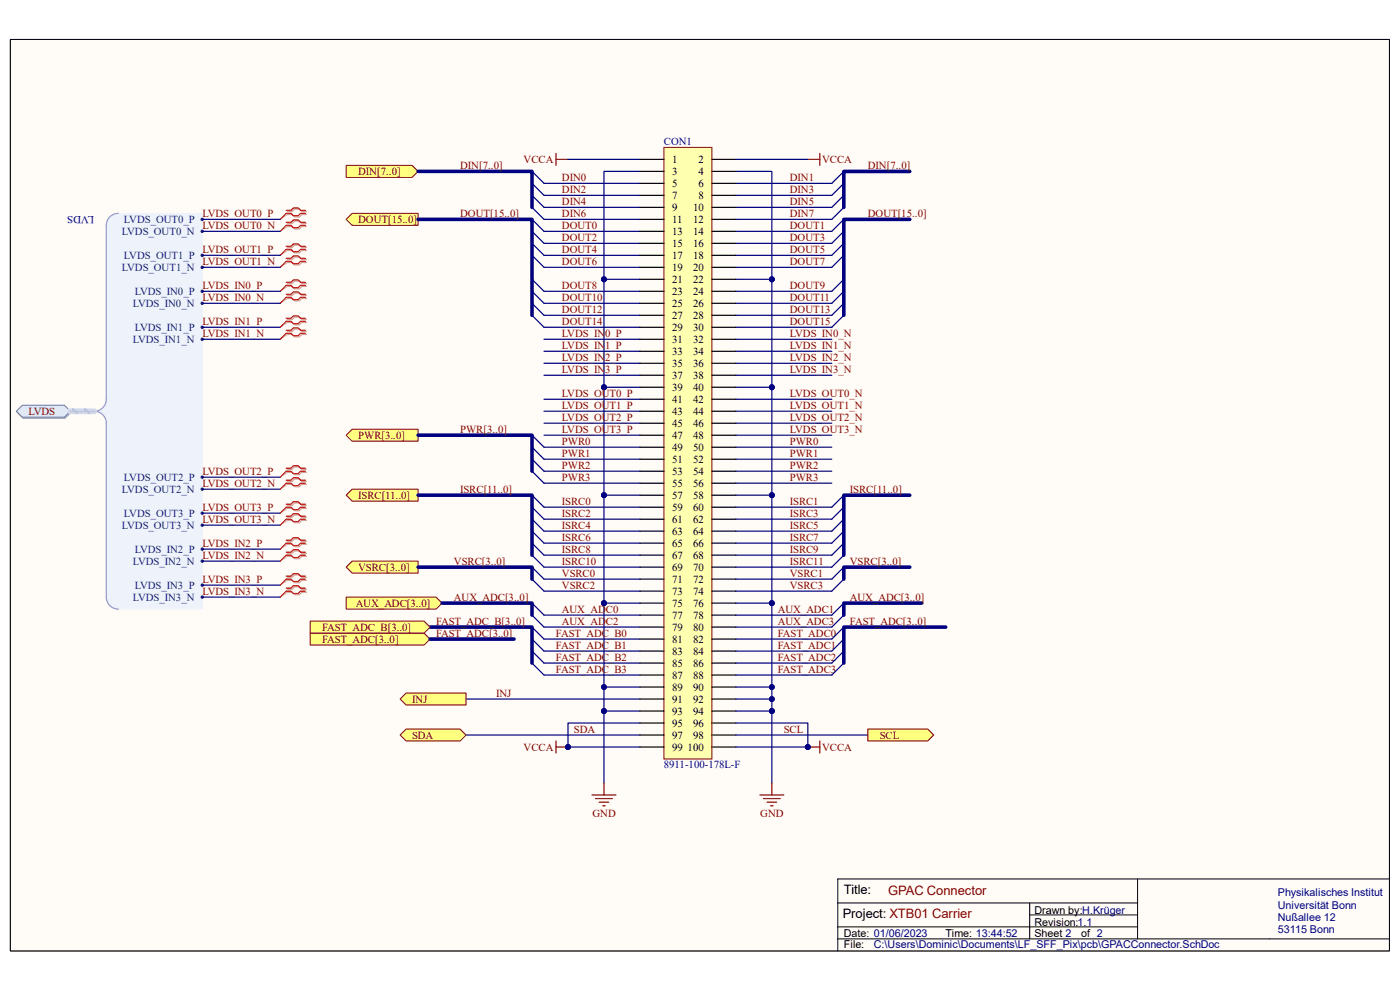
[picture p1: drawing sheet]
<svg xmlns="http://www.w3.org/2000/svg" width="297mm" height="210mm" viewBox="0 0 297 210" stroke-linecap="round" stroke-linejoin="round" font-family="sans-serif">
<path d="M2.2 8.4h292.6v193.3h-292.6z" fill-rule="evenodd" fill="#fffcf8"/>
<path d="M2.2 8.4h292.6v193.3h-292.6z" fill="none" stroke="#000" stroke-width=".21"/>
<path d="M2.2 8.4h292.6v193.3h-292.6z" fill-rule="evenodd" fill="#fffcf8"/>
<path d="M2.2 8.4h292.6v193.3h-292.6zM177.7 191.5h63.6M177.7 199.2h117.1M177.7 196.6h63.6M218.5 191.5v7.7M218.5 194.1h22.8M241.3 186.5v12.7M294.8 186.5h-117.1v15.2" fill="none" stroke="#000" stroke-width=".21"/>
<path d="M74.7 91.1h14v2.5h-14l-1.3-1.3z" fill-rule="evenodd" fill="#ffff80"/>
<path d="M74.7 91.1h14v2.5h-14l-1.3-1.3z" fill="none" stroke="#800000" stroke-width=".21"/>
<path d="M74.7 119h14v2.6h-14l-1.3-1.3z" fill-rule="evenodd" fill="#ffff80"/>
<path d="M74.7 119h14v2.6h-14l-1.3-1.3z" fill="none" stroke="#800000" stroke-width=".21"/>
<path d="M74.7 103.8h14v2.5h-14l-1.3-1.3z" fill-rule="evenodd" fill="#ffff80"/>
<path d="M74.7 103.8h14v2.5h-14l-1.3-1.3z" fill="none" stroke="#800000" stroke-width=".21"/>
<path d="M74.7 45.3h14v2.5h-14l-1.3-1.3z" fill-rule="evenodd" fill="#ffff80"/>
<path d="M74.7 45.3h14v2.5h-14l-1.3-1.3z" fill="none" stroke="#800000" stroke-width=".21"/>
<path d="M73.4 126.7h19.1l1.3 1.2-1.3 1.3h-19.1z" fill-rule="evenodd" fill="#ffff80"/>
<path d="M73.4 126.7h19.1l1.3 1.2-1.3 1.3h-19.1z" fill="none" stroke="#800000" stroke-width=".21"/>
<path d="M73.4 35.1h14l1.3 1.3-1.3 1.2h-14z" fill-rule="evenodd" fill="#ffff80"/>
<path d="M73.4 35.1h14l1.3 1.3-1.3 1.2h-14z" fill="none" stroke="#800000" stroke-width=".21"/>
<path d="M135.8 36.4h-7.7v22.9" fill="none" stroke="#000080" stroke-width=".25"/>
<circle cx="128.1" cy="59.3" r=".51" fill="#000080"/>
<circle cx="128.1" cy="59.3" r=".51" fill="none" stroke="#000080" stroke-width=".21"/>
<path d="M156.1 36.4h7.6v22.9" fill="none" stroke="#000080" stroke-width=".25"/>
<circle cx="163.7" cy="59.3" r=".51" fill="#000080"/>
<circle cx="163.7" cy="59.3" r=".51" fill="none" stroke="#000080" stroke-width=".21"/>
<path d="M118 33.8h2.5M118 32.5v2.6M171.4 33.8h2.5M173.9 32.5v2.6M171.4 158.5h2.5M173.9 157.2v2.5" fill="none" stroke="#800000" stroke-width=".25"/>
<circle cx="171.4" cy="158.5" r=".51" fill="#000080"/>
<circle cx="171.4" cy="158.5" r=".51" fill="none" stroke="#000080" stroke-width=".21"/>
<path d="M118 157.2v2.5M118 158.5h2.5" fill="none" stroke="#800000" stroke-width=".25"/>
<circle cx="120.5" cy="158.5" r=".51" fill="#000080"/>
<circle cx="120.5" cy="158.5" r=".51" fill="none" stroke="#000080" stroke-width=".21"/>
<path d="M98.9 155.9h36.9M120.5 158.5h15.3" fill="none" stroke="#000080" stroke-width=".25"/>
<circle cx="120.5" cy="158.5" r=".51" fill="#000080"/>
<circle cx="120.5" cy="158.5" r=".51" fill="none" stroke="#000080" stroke-width=".21"/>
<path d="M156.1 155.9h28M156.1 158.5h15.3" fill="none" stroke="#000080" stroke-width=".25"/>
<circle cx="171.4" cy="158.5" r=".51" fill="#000080"/>
<circle cx="171.4" cy="158.5" r=".51" fill="none" stroke="#000080" stroke-width=".21"/>
<path d="M112.9 38.9l2.5 2.5M112.9 36.4l2.5 2.5M120.5 33.8h15.3M112.9 44l2.5 2.5M112.9 41.4l2.5 2.6M128.1 150.8v15.3" fill="none" stroke="#000080" stroke-width=".25"/>
<path d="M88.7 36.4h24.2v7.6" fill="none" stroke="#000080" stroke-width=".76"/>
<circle cx="128.1" cy="150.8" r=".51" fill="#000080"/>
<circle cx="128.1" cy="150.8" r=".51" fill="none" stroke="#000080" stroke-width=".21"/>
<path d="M128.1 150.8h7.7" fill="none" stroke="#000080" stroke-width=".25"/>
<circle cx="128.1" cy="150.8" r=".51" fill="#000080"/>
<circle cx="128.1" cy="150.8" r=".51" fill="none" stroke="#000080" stroke-width=".21"/>
<path d="M128.1 127.9h7.7" fill="none" stroke="#000080" stroke-width=".25"/>
<circle cx="128.1" cy="127.9" r=".51" fill="#000080"/>
<circle cx="128.1" cy="127.9" r=".51" fill="none" stroke="#000080" stroke-width=".21"/>
<path d="M128.1 127.9v22.9" fill="none" stroke="#000080" stroke-width=".25"/>
<circle cx="128.1" cy="127.9" r=".51" fill="#000080"/>
<circle cx="128.1" cy="127.9" r=".51" fill="none" stroke="#000080" stroke-width=".21"/>
<circle cx="128.1" cy="145.8" r=".51" fill="#000080"/>
<circle cx="128.1" cy="145.8" r=".51" fill="none" stroke="#000080" stroke-width=".21"/>
<circle cx="128.1" cy="150.8" r=".51" fill="#000080"/>
<circle cx="128.1" cy="150.8" r=".51" fill="none" stroke="#000080" stroke-width=".21"/>
<path d="M128.1 105h7.7" fill="none" stroke="#000080" stroke-width=".25"/>
<circle cx="128.1" cy="105" r=".51" fill="#000080"/>
<circle cx="128.1" cy="105" r=".51" fill="none" stroke="#000080" stroke-width=".21"/>
<path d="M128.1 105v22.9" fill="none" stroke="#000080" stroke-width=".25"/>
<circle cx="128.1" cy="105" r=".51" fill="#000080"/>
<circle cx="128.1" cy="105" r=".51" fill="none" stroke="#000080" stroke-width=".21"/>
<circle cx="128.1" cy="127.9" r=".51" fill="#000080"/>
<circle cx="128.1" cy="127.9" r=".51" fill="none" stroke="#000080" stroke-width=".21"/>
<path d="M128.1 82.1h7.7" fill="none" stroke="#000080" stroke-width=".25"/>
<circle cx="128.1" cy="82.2" r=".51" fill="#000080"/>
<circle cx="128.1" cy="82.2" r=".51" fill="none" stroke="#000080" stroke-width=".21"/>
<path d="M128.1 82.1v22.9" fill="none" stroke="#000080" stroke-width=".25"/>
<circle cx="128.1" cy="82.2" r=".51" fill="#000080"/>
<circle cx="128.1" cy="82.2" r=".51" fill="none" stroke="#000080" stroke-width=".21"/>
<circle cx="128.1" cy="105" r=".51" fill="#000080"/>
<circle cx="128.1" cy="105" r=".51" fill="none" stroke="#000080" stroke-width=".21"/>
<path d="M128.1 59.3h7.7" fill="none" stroke="#000080" stroke-width=".25"/>
<circle cx="128.1" cy="59.3" r=".51" fill="#000080"/>
<circle cx="128.1" cy="59.3" r=".51" fill="none" stroke="#000080" stroke-width=".21"/>
<path d="M128.1 59.3v22.8" fill="none" stroke="#000080" stroke-width=".25"/>
<circle cx="128.1" cy="59.3" r=".51" fill="#000080"/>
<circle cx="128.1" cy="59.3" r=".51" fill="none" stroke="#000080" stroke-width=".21"/>
<circle cx="128.1" cy="82.2" r=".51" fill="#000080"/>
<circle cx="128.1" cy="82.2" r=".51" fill="none" stroke="#000080" stroke-width=".21"/>
<path d="M156.1 59.3h7.6" fill="none" stroke="#000080" stroke-width=".25"/>
<circle cx="163.7" cy="59.3" r=".51" fill="#000080"/>
<circle cx="163.7" cy="59.3" r=".51" fill="none" stroke="#000080" stroke-width=".21"/>
<path d="M163.7 59.3v22.8" fill="none" stroke="#000080" stroke-width=".25"/>
<circle cx="163.7" cy="59.3" r=".51" fill="#000080"/>
<circle cx="163.7" cy="59.3" r=".51" fill="none" stroke="#000080" stroke-width=".21"/>
<circle cx="163.7" cy="82.2" r=".51" fill="#000080"/>
<circle cx="163.7" cy="82.2" r=".51" fill="none" stroke="#000080" stroke-width=".21"/>
<path d="M163.7 105v22.9" fill="none" stroke="#000080" stroke-width=".25"/>
<circle cx="163.7" cy="105" r=".51" fill="#000080"/>
<circle cx="163.7" cy="105" r=".51" fill="none" stroke="#000080" stroke-width=".21"/>
<circle cx="163.7" cy="127.9" r=".51" fill="#000080"/>
<circle cx="163.7" cy="127.9" r=".51" fill="none" stroke="#000080" stroke-width=".21"/>
<path d="M163.7 82.1v22.9" fill="none" stroke="#000080" stroke-width=".25"/>
<circle cx="163.7" cy="82.2" r=".51" fill="#000080"/>
<circle cx="163.7" cy="82.2" r=".51" fill="none" stroke="#000080" stroke-width=".21"/>
<circle cx="163.7" cy="105" r=".51" fill="#000080"/>
<circle cx="163.7" cy="105" r=".51" fill="none" stroke="#000080" stroke-width=".21"/>
<path d="M156.1 150.8h7.6" fill="none" stroke="#000080" stroke-width=".25"/>
<circle cx="163.7" cy="150.8" r=".51" fill="#000080"/>
<circle cx="163.7" cy="150.8" r=".51" fill="none" stroke="#000080" stroke-width=".21"/>
<path d="M163.7 150.8v15.3" fill="none" stroke="#000080" stroke-width=".25"/>
<circle cx="163.7" cy="150.8" r=".51" fill="#000080"/>
<circle cx="163.7" cy="150.8" r=".51" fill="none" stroke="#000080" stroke-width=".21"/>
<path d="M156.1 127.9h7.6" fill="none" stroke="#000080" stroke-width=".25"/>
<circle cx="163.7" cy="127.9" r=".51" fill="#000080"/>
<circle cx="163.7" cy="127.9" r=".51" fill="none" stroke="#000080" stroke-width=".21"/>
<path d="M163.7 127.9v22.9" fill="none" stroke="#000080" stroke-width=".25"/>
<circle cx="163.7" cy="127.9" r=".51" fill="#000080"/>
<circle cx="163.7" cy="127.9" r=".51" fill="none" stroke="#000080" stroke-width=".21"/>
<circle cx="163.7" cy="145.8" r=".51" fill="#000080"/>
<circle cx="163.7" cy="145.8" r=".51" fill="none" stroke="#000080" stroke-width=".21"/>
<circle cx="163.7" cy="148.3" r=".51" fill="#000080"/>
<circle cx="163.7" cy="148.3" r=".51" fill="none" stroke="#000080" stroke-width=".21"/>
<circle cx="163.7" cy="150.8" r=".51" fill="#000080"/>
<circle cx="163.7" cy="150.8" r=".51" fill="none" stroke="#000080" stroke-width=".21"/>
<path d="M115.4 38.9h20.4M179 38.9l-2.5 2.5h-20.4M179 36.4l-2.5 2.5h-20.4M115.4 41.4h20.4M115.4 44h20.4M115.4 46.5h20.4M179 44l-2.5 2.5h-20.4M179 41.4l-2.5 2.6h-20.4M156.1 82.1h7.6" fill="none" stroke="#000080" stroke-width=".25"/>
<path d="M193 36.4h-14v7.6M88.7 46.5h24.2v20.4" fill="none" stroke="#000080" stroke-width=".76"/>
<circle cx="163.7" cy="82.2" r=".51" fill="#000080"/>
<circle cx="163.7" cy="82.2" r=".51" fill="none" stroke="#000080" stroke-width=".21"/>
<path d="M193 46.5h-14v20.4M88.7 92.3h24.2v7.7" fill="none" stroke="#000080" stroke-width=".76"/>
<path d="M112.9 100l2.5 2.5M112.9 97.4l2.5 2.6M112.9 94.9l2.5 2.5M112.9 92.3l2.5 2.6M156.1 105h7.6" fill="none" stroke="#000080" stroke-width=".25"/>
<circle cx="163.7" cy="105" r=".51" fill="#000080"/>
<circle cx="163.7" cy="105" r=".51" fill="none" stroke="#000080" stroke-width=".21"/>
<g fill="none" stroke="#000080" stroke-width=".25">
<path d="M115.4 94.9h20.4M115.4 97.4h20.4M115.4 100h20.4M156.1 94.9h20.4M156.1 97.4h20.4M156.1 100h20.4M112.9 117.8l2.5 2.5h20.4M112.9 115.2l2.5 2.6h20.4M112.9 112.7l2.5 2.5h20.4M112.9 110.1l2.5 2.6h20.4M112.9 107.6l2.5 2.5h20.4M112.9 105l2.5 2.6h20.4"/>
<path d="M115.4 102.5h20.4M156.1 102.5h20.4M179 105.1l-2.5 2.5h-20.4M179 112.7l-2.5 2.5h-20.4M179 117.8l-2.5 2.5h-20.4M179 115.2l-2.5 2.6h-20.4M179 110.1l-2.5 2.6h-20.4M179 107.6l-2.5 2.5h-20.4M112.9 122.9l2.5 2.5h20.4M112.9 120.3l2.5 2.6h20.4M112.9 130.5l2.5 2.5h20.4M112.9 127.9l2.5 2.6h20.4"/>
<path d="M179 120.3l-2.5 2.6h-20.4M179 122.9l-2.5 2.5h-20.4M179 127.9l-2.5 2.6h-20.4M179 130.5l-2.5 2.5h-20.4"/>
</g>
<path d="M88.7 105h24.2v12.8M193 105.1h-14v12.7M88.7 120.3h24.2v2.6M93.8 127.9h19.1v2.6M193 120.3h-14v2.6M195.5 127.9h-16.5v2.6" fill="none" stroke="#000080" stroke-width=".76"/>
<path d="M65.8 134.3h24.2l1.2 1.3-1.2 1.2h-24.2z" fill-rule="evenodd" fill="#ffff80"/>
<path d="M65.8 134.3h24.2l1.2 1.3-1.2 1.2h-24.2z" fill="none" stroke="#800000" stroke-width=".21"/>
<path d="M91.2 133h21.7v7.7" fill="none" stroke="#000080" stroke-width=".76"/>
<path d="M112.9 138.1l2.5 2.6h20.4M112.9 135.6l2.5 2.5h20.4M112.9 133l2.5 2.6h20.4M112.9 140.7l2.5 2.5h20.4" fill="none" stroke="#000080" stroke-width=".25"/>
<path d="M65.8 131.8h24.2l1.2 1.2-1.2 1.3h-24.2z" fill-rule="evenodd" fill="#ffff80"/>
<path d="M65.8 131.8h24.2l1.2 1.2-1.2 1.3h-24.2z" fill="none" stroke="#800000" stroke-width=".21"/>
<path d="M200.6 133h-21.6v7.7" fill="none" stroke="#000080" stroke-width=".76"/>
<path d="M115.4 72h20.4M115.4 74.5h20.4M156.1 72h20.4M156.1 74.5h20.4M115.4 89.8h20.4M115.4 92.3h20.4M156.1 89.8h20.4M156.1 92.3h20.4M156.1 135.6h20.4M179 138.1l-2.5 2.6h-20.4M179 135.6l-2.5 2.5h-20.4M179 140.7l-2.5 2.5h-20.4" fill="none" stroke="#000080" stroke-width=".25"/>
<path d="M4.9 86.2h8.9l1.2 1.3-1.2 1.3h-8.9l-1.3-1.3z" fill-rule="evenodd" fill="#bac0ca"/>
<path d="M4.9 86.2h8.9l1.2 1.3-1.2 1.3h-8.9l-1.3-1.3z" fill="none" stroke="#a6acb6" stroke-width=".21"/>
<path d="M4.7 86h9l1.2 1.2-1.2 1.3h-9l-1.2-1.3z" fill-rule="evenodd" fill="#d5e4ff"/>
<path d="M4.7 86h9l1.2 1.2-1.2 1.3h-9l-1.2-1.3z" fill="none" stroke="#71809b" stroke-width=".21"/>
<path d="M125.6 168.6h5.1M126.3 169.4h3.6M127.1 170.2h2M127.9 170.9h.5M128.1 166.1v2.5M161.2 168.6h5.1M162 169.4h3.5M162.7 170.2h2.1M163.5 170.9h.5M163.7 166.1v2.5" fill="none" stroke="#800000" stroke-width=".25"/>
<path d="M128.1 145.7h7.7" fill="none" stroke="#000080" stroke-width=".25"/>
<circle cx="128.1" cy="145.8" r=".51" fill="#000080"/>
<circle cx="128.1" cy="145.8" r=".51" fill="none" stroke="#000080" stroke-width=".21"/>
<path d="M98.9 148.3h36.9" fill="none" stroke="#000080" stroke-width=".25"/>
<path d="M86.2 147h12.7v2.6h-12.7l-1.3-1.3z" fill-rule="evenodd" fill="#ffff80"/>
<path d="M86.2 147h12.7v2.6h-12.7l-1.3-1.3z" fill="none" stroke="#800000" stroke-width=".21"/>
<path d="M156.1 145.7h7.6" fill="none" stroke="#000080" stroke-width=".25"/>
<circle cx="163.7" cy="145.8" r=".51" fill="#000080"/>
<circle cx="163.7" cy="145.8" r=".51" fill="none" stroke="#000080" stroke-width=".21"/>
<path d="M156.1 148.3h7.6" fill="none" stroke="#000080" stroke-width=".25"/>
<circle cx="163.7" cy="148.3" r=".51" fill="#000080"/>
<circle cx="163.7" cy="148.3" r=".51" fill="none" stroke="#000080" stroke-width=".21"/>
<path d="M179 133l-2.5 2.6" fill="none" stroke="#000080" stroke-width=".25"/>
<g fill="none" stroke="#d0a19e" stroke-width=".25">
<path d="M61 52.5h1l.5-.5h1l.5 .5h1M61 53.1h1l.5 .6h1l.5-.6h1M61 55.1h1l.5-.6h1l.5 .6h1M61 55.7h1l.5 .5h1l.5-.5h1M61 44.9h1l.5-.5h1l.5 .5h1M61 45.5h1l.5 .5h1l.5-.5h1M61 47.4h1l.5-.5h1l.5 .5h1M61 48.1h1l.5 .5h1l.5-.5h1M61 67.8h1l.5-.5h1l.5 .5h1M61 68.4h1l.5 .5h1l.5-.5h1M61 70.3h1l.5-.5h1l.5 .5h1M61 71h1l.5 .5h1l.5-.5h1"/>
<path d="M61 60.1h1l.5-.5h1l.5 .5h1M61 60.8h1l.5 .5h1l.5-.5h1M61 62.7h1l.5-.5h1l.5 .5h1M61 63.3h1l.5 .5h1l.5-.5h1"/>
</g>
<path d="M61 53.1l-1.6 1.1M61 55.7l-1.6 1M61 45.5l-1.6 1M61 48.1l-1.6 1M61 68.4l-1.6 1M61 71l-1.6 1M61 60.8l-1.6 1M61 63.3l-1.6 1" fill="none" stroke="#d0a19e" stroke-width=".21"/>
<g fill="none" stroke="#f00" stroke-width=".25">
<path d="M60.7 59.9h1l.5-.5h1.1l.5 .5h1M60.7 52.3h1l.5-.6h1.1l.5 .6h1M60.7 52.9h1l.5 .5h1.1l.5-.5h1M60.7 54.8h1l.5-.5h1.1l.5 .5h1M60.7 55.4h1l.5 .5h1.1l.5-.5h1M60.7 44.6h1l.5-.5h1.1l.5 .5h1M60.7 45.3h1l.5 .5h1.1l.5-.5h1M60.7 47.2h1l.5-.5h1.1l.5 .5h1M60.7 47.8h1l.5 .5h1.1l.5-.5h1M60.7 67.5h1l.5-.5h1.1l.5 .5h1M60.7 68.2h1l.5 .5h1.1l.5-.5h1M60.7 70.1h1l.5-.5h1.1l.5 .5h1"/>
<path d="M60.7 70.7h1l.5 .5h1.1l.5-.5h1M60.7 60.5h1l.5 .5h1.1l.5-.5h1M60.7 62.4h1l.5-.5h1.1l.5 .5h1M60.7 63.1h1l.5 .5h1.1l.5-.5h1"/>
</g>
<path d="M60.7 52.9l-1.3 1.3M60.7 55.4l-1.3 1.3M60.7 45.3l-1.3 1.2M60.7 47.8l-1.3 1.3M60.7 68.2l-1.3 1.2M60.7 70.7l-1.3 1.3M60.7 60.5l-1.3 1.3M60.7 63.1l-1.3 1.2" fill="none" stroke="#f00" stroke-width=".21"/>
<path d="M23.8 45.6l1.3-.3h17.8v83.9h-17.8l-1.3-.3-.9-1-.3-1.2v-37.6l-.7-1-1.3-.9 1.3-.8 .7-1.1v-37.5l.3-1.3z" fill-rule="evenodd" fill="#edf2fb"/>
<path d="M23.8 45.6l1.3-.3h17.8v83.9h-17.8l-1.3-.3-.9-1-.3-1.2v-37.6l-.7-1-1.3-.9 1.3-.8 .7-1.1v-37.5l.3-1.3z" fill="none" stroke="#edf2fb" stroke-width=".21"/>
<path d="M25.1 45.3a2.54 2.54 0 0 0-2.5 2.5v36.9a2.55 2.55 0 0 1-2.6 2.5 2.54 2.54 0 0 1 2.6 2.6v36.9a2.55 2.55 0 0 0 2.5 2.5" fill="none" stroke="#8f9ec9" stroke-width=".25"/>
<circle cx="42.9" cy="61.8" r=".25" fill="#003a70"/>
<circle cx="42.9" cy="61.8" r=".25" fill="none" stroke="#003a70" stroke-width=".21"/>
<circle cx="42.9" cy="64.3" r=".25" fill="#003a70"/>
<circle cx="42.9" cy="64.3" r=".25" fill="none" stroke="#003a70" stroke-width=".21"/>
<circle cx="42.9" cy="69.4" r=".25" fill="#003a70"/>
<circle cx="42.9" cy="69.4" r=".25" fill="none" stroke="#003a70" stroke-width=".21"/>
<circle cx="42.9" cy="72" r=".25" fill="#003a70"/>
<circle cx="42.9" cy="72" r=".25" fill="none" stroke="#003a70" stroke-width=".21"/>
<circle cx="42.9" cy="46.5" r=".25" fill="#003a70"/>
<circle cx="42.9" cy="46.5" r=".25" fill="none" stroke="#003a70" stroke-width=".21"/>
<circle cx="42.9" cy="49.1" r=".25" fill="#003a70"/>
<circle cx="42.9" cy="49.1" r=".25" fill="none" stroke="#003a70" stroke-width=".21"/>
<circle cx="42.9" cy="54.2" r=".25" fill="#003a70"/>
<circle cx="42.9" cy="54.2" r=".25" fill="none" stroke="#003a70" stroke-width=".21"/>
<circle cx="42.9" cy="56.7" r=".25" fill="#003a70"/>
<circle cx="42.9" cy="56.7" r=".25" fill="none" stroke="#003a70" stroke-width=".21"/>
<circle cx="42.9" cy="116.5" r=".25" fill="#003a70"/>
<circle cx="42.9" cy="116.5" r=".25" fill="none" stroke="#003a70" stroke-width=".21"/>
<circle cx="42.9" cy="119" r=".25" fill="#003a70"/>
<circle cx="42.9" cy="119" r=".25" fill="none" stroke="#003a70" stroke-width=".21"/>
<circle cx="42.9" cy="124.1" r=".25" fill="#003a70"/>
<circle cx="42.9" cy="124.1" r=".25" fill="none" stroke="#003a70" stroke-width=".21"/>
<circle cx="42.9" cy="126.7" r=".25" fill="#003a70"/>
<circle cx="42.9" cy="126.7" r=".25" fill="none" stroke="#003a70" stroke-width=".21"/>
<circle cx="42.9" cy="101.2" r=".25" fill="#003a70"/>
<circle cx="42.9" cy="101.2" r=".25" fill="none" stroke="#003a70" stroke-width=".21"/>
<circle cx="42.9" cy="103.8" r=".25" fill="#003a70"/>
<circle cx="42.9" cy="103.8" r=".25" fill="none" stroke="#003a70" stroke-width=".21"/>
<circle cx="42.9" cy="108.9" r=".25" fill="#003a70"/>
<circle cx="42.9" cy="108.9" r=".25" fill="none" stroke="#003a70" stroke-width=".21"/>
<circle cx="42.9" cy="111.4" r=".25" fill="#003a70"/>
<circle cx="42.9" cy="111.4" r=".25" fill="none" stroke="#003a70" stroke-width=".21"/>
<path d="M14.9 87.2h5.1" fill="none" stroke="#cbdaff" stroke-width="1.3"/>
<path d="M15.4 86.8l1.1 .9M18 86.8l1 .9" fill="none" stroke="#adbce7" stroke-width=".38"/>
<path d="M14.9 87.2h5.1" fill="none" stroke="#adbce7" stroke-width=".25"/>
<g fill="none" stroke="#d0a19e" stroke-width=".25">
<path d="M61 99.6h1l.5-.5h1l.5 .5h1M61 114.8h1l.5-.5h1l.5 .5h1M61 115.5h1l.5 .5h1l.5-.5h1M61 117.4h1l.5-.5h1l.5 .5h1M61 118h1l.5 .5h1l.5-.5h1M61 107.2h1l.5-.5h1l.5 .5h1M61 107.8h1l.5 .6h1l.5-.6h1M61 109.7h1l.5-.5h1l.5 .5h1M61 110.4h1l.5 .5h1l.5-.5h1M61 100.2h1l.5 .5h1l.5-.5h1M61 102.1h1l.5-.5h1l.5 .5h1M61 102.8h1l.5 .5h1l.5-.5h1"/>
<path d="M61 122.5h1l.5-.5h1l.5 .5h1M61 123.1h1l.5 .5h1l.5-.5h1M61 125h1l.5-.5h1l.5 .5h1M61 125.7h1l.5 .5h1l.5-.5h1"/>
</g>
<path d="M61 115.5l-1.6 1M61 118l-1.6 1M61 107.8l-1.6 1.1M61 110.4l-1.6 1M61 100.2l-1.6 1M61 102.8l-1.6 1M61 123.1l-1.6 1M61 125.7l-1.6 1" fill="none" stroke="#d0a19e" stroke-width=".21"/>
<g fill="none" stroke="#f00" stroke-width=".25">
<path d="M60.7 99.3h1l.5-.5h1.1l.5 .5h1M60.7 100h1l.5 .5h1.1l.5-.5h1M60.7 114.6h1l.5-.5h1.1l.5 .5h1M60.7 115.2h1l.5 .5h1.1l.5-.5h1M60.7 117.1h1l.5-.5h1.1l.5 .5h1M60.7 117.8h1l.5 .5h1.1l.5-.5h1M60.7 107h1l.5-.6h1.1l.5 .6h1M60.7 107.6h1l.5 .5h1.1l.5-.5h1M60.7 109.5h1l.5-.5h1.1l.5 .5h1M60.7 110.1h1l.5 .5h1.1l.5-.5h1M60.7 101.9h1l.5-.5h1.1l.5 .5h1M60.7 102.5h1l.5 .5h1.1l.5-.5h1"/>
<path d="M60.7 122.2h1l.5-.5h1.1l.5 .5h1M60.7 122.9h1l.5 .5h1.1l.5-.5h1M60.7 124.8h1l.5-.5h1.1l.5 .5h1M60.7 125.4h1l.5 .5h1.1l.5-.5h1"/>
</g>
<path d="M60.7 100l-1.3 1.2M60.7 115.2l-1.3 1.3M60.7 117.8l-1.3 1.2M60.7 107.6l-1.3 1.3M60.7 110.1l-1.3 1.3M60.7 102.5l-1.3 1.3M60.7 122.9l-1.3 1.2M60.7 125.4l-1.3 1.3" fill="none" stroke="#f00" stroke-width=".21"/>
<g fill="none" stroke="#000080" stroke-width=".25">
<path d="M42.9 49.1h16.5M42.9 46.5h16.5M42.9 56.7h16.5M42.9 54.2h16.5M112.9 46.5l2.5 2.6h20.4M112.9 54.2l2.5 2.5h20.4M112.9 51.6l2.5 2.6h20.4M112.9 59.3l2.5 2.5h20.4M112.9 49.1l2.5 2.5h20.4M179 46.5l-2.5 2.6h-20.4M179 54.2l-2.5 2.5h-20.4M179 51.6l-2.5 2.6h-20.4"/>
<path d="M179 59.3l-2.5 2.5h-20.4M179 49.1l-2.5 2.5h-20.4M42.9 64.3h16.5M42.9 61.8h16.5M42.9 72h16.5M42.9 69.4h16.5M112.9 61.8l2.5 2.5h20.4M112.9 66.9l2.5 2.5h20.4M112.9 64.3l2.5 2.6h20.4M115.4 77.1h20.4M115.4 79.6h20.4M156.1 77.1h20.4"/>
<path d="M156.1 79.6h20.4M179 61.8l-2.5 2.5h-20.4M179 66.9l-2.5 2.5h-20.4M179 64.3l-2.5 2.6h-20.4M115.4 84.7h20.4M115.4 87.2h20.4M156.1 84.7h20.4M156.1 87.2h20.4M42.9 119h16.5M42.9 116.5h16.5M42.9 111.4h16.5M42.9 108.9h16.5"/>
<path d="M42.9 103.8h16.5M42.9 101.2h16.5M42.9 126.7h16.5M42.9 124.1h16.5"/>
</g>
<path d="M86.2 154.7h11.4l1.3 1.2-1.3 1.3h-11.4l-1.3-1.3z" fill-rule="evenodd" fill="#ffff80"/>
<path d="M86.2 154.7h11.4l1.3 1.2-1.3 1.3h-11.4l-1.3-1.3z" fill="none" stroke="#800000" stroke-width=".21"/>
<path d="M184.1 154.7h12.7l1.3 1.2-1.3 1.3h-12.7z" fill-rule="evenodd" fill="#ffff80"/>
<path d="M184.1 154.7h12.7l1.3 1.2-1.3 1.3h-12.7z" fill="none" stroke="#800000" stroke-width=".21"/>
<path d="M91.2 135.6h17.9" fill="none" stroke="#000080" stroke-width=".76"/>
<path d="M135.8 153.4h-15.3v5.1" fill="none" stroke="#000080" stroke-width=".25"/>
<circle cx="120.5" cy="158.5" r=".51" fill="#000080"/>
<circle cx="120.5" cy="158.5" r=".51" fill="none" stroke="#000080" stroke-width=".21"/>
<path d="M156.1 153.4h15.3v5.1" fill="none" stroke="#000080" stroke-width=".25"/>
<circle cx="171.4" cy="158.5" r=".51" fill="#000080"/>
<circle cx="171.4" cy="158.5" r=".51" fill="none" stroke="#000080" stroke-width=".21"/>
<path d="M140.9 31.3h10.1v129.7h-10.1z" fill-rule="evenodd" fill="#ffffb0"/>
<path d="M140.9 31.3h10.1v129.7h-10.1z" fill="none" stroke="#800000" stroke-width=".21"/>
<g fill="none" stroke="#000" stroke-width=".25">
<path d="M135.8 33.8h5.1M135.8 36.4h5.1M135.8 38.9h5.1M151 33.8h5.1M151 36.4h5.1M151 38.9h5.1M135.8 41.4h5.1M135.8 44h5.1M135.8 46.5h5.1M135.8 49.1h5.1M135.8 51.6h5.1M135.8 54.2h5.1"/>
<path d="M135.8 56.7h5.1M135.8 59.3h5.1M151 41.4h5.1M151 44h5.1M151 46.5h5.1M151 49.1h5.1M151 51.6h5.1M151 54.2h5.1M151 56.7h5.1M151 59.3h5.1M135.8 61.8h5.1M135.8 64.3h5.1"/>
<path d="M135.8 66.9h5.1M135.8 69.4h5.1M135.8 72h5.1M135.8 74.5h5.1M135.8 77.1h5.1M135.8 79.6h5.1M151 61.8h5.1M151 64.3h5.1M151 66.9h5.1M151 69.4h5.1M151 72h5.1M151 74.5h5.1"/>
<path d="M151 77.1h5.1M151 79.6h5.1M135.8 82.1h5.1M135.8 84.7h5.1M135.8 87.2h5.1M135.8 89.8h5.1M135.8 92.3h5.1M135.8 94.9h5.1M135.8 97.4h5.1M135.8 100h5.1M151 82.1h5.1M151 84.7h5.1"/>
<path d="M151 87.2h5.1M151 89.8h5.1M151 92.3h5.1M151 94.9h5.1M151 97.4h5.1M151 100h5.1M135.8 102.5h5.1M135.8 105h5.1M135.8 107.6h5.1M135.8 110.1h5.1M135.8 112.7h5.1M135.8 115.2h5.1"/>
<path d="M135.8 117.8h5.1M151 102.5h5.1M151 105h5.1M151 107.6h5.1M151 110.1h5.1M151 112.7h5.1M151 115.2h5.1M151 117.8h5.1M135.8 120.3h5.1M135.8 122.9h5.1M135.8 125.4h5.1M135.8 127.9h5.1"/>
<path d="M135.8 130.5h5.1M135.8 133h5.1M135.8 135.6h5.1M135.8 138.1h5.1M151 120.3h5.1M151 122.9h5.1M151 125.4h5.1M151 127.9h5.1M151 130.5h5.1M151 133h5.1M151 135.6h5.1M151 138.1h5.1"/>
<path d="M135.8 140.7h5.1M135.8 143.2h5.1M135.8 145.7h5.1M135.8 148.3h5.1M135.8 150.8h5.1M135.8 153.4h5.1M135.8 155.9h5.1M135.8 158.5h5.1M151 140.7h5.1M151 143.2h5.1M151 145.7h5.1M151 148.3h5.1"/>
<path d="M151 150.8h5.1M151 153.4h5.1M151 155.9h5.1M151 158.5h5.1"/>
</g>
<path d="M156.1 33.8h15.3" fill="none" stroke="#000080" stroke-width=".25"/>
<g font-size="2.8">
<text x="179" y="189.7">Title:</text>
<text x="178.8" y="194.8">Project: XTB01 Carrier</text>
</g>
<text font-size="2.8" fill="#800000" x="188.4" y="189.9">GPAC Connector</text>
<g font-size="2.3" fill="#800000">
<text x="97.6" y="35.9">DIN[7..0]</text>
<text x="111.1" y="34.6">VCCA</text>
<text x="174.4" y="34.6">VCCA</text>
<text x="184.1" y="35.9">DIN[7..0]</text>
<text x="76" y="37.1">DIN[7..0]</text>
<text x="119.2" y="38.4">DIN0</text>
<text x="119.2" y="40.9">DIN2</text>
<text x="167.6" y="38.4">DIN1</text>
<text x="167.6" y="40.9">DIN3</text>
<text x="42.9" y="46">LVDS_OUT0_P</text>
<text x="76" y="47.3">DOUT[15..0]</text>
<text x="97.6" y="46">DOUT[15..0]</text>
<text x="119.2" y="43.5">DIN4</text>
<text x="119.2" y="46">DIN6</text>
<text x="167.6" y="43.5">DIN5</text>
<text x="167.6" y="46">DIN7</text>
<text x="184.1" y="46">DOUT[15..0]</text>
<text x="42.9" y="53.6">LVDS_OUT1_P</text>
<text x="42.9" y="48.6">LVDS_OUT0_N</text>
<text x="119.2" y="48.6">DOUT0</text>
<text x="119.2" y="51.1">DOUT2</text>
<text x="119.2" y="53.6">DOUT4</text>
<text x="167.6" y="48.6">DOUT1</text>
<text x="167.6" y="51.1">DOUT3</text>
<text x="167.6" y="53.6">DOUT5</text>
<text x="42.9" y="56.2">LVDS_OUT1_N</text>
<text x="119.2" y="56.2">DOUT6</text>
<text x="167.6" y="56.2">DOUT7</text>
<text x="42.9" y="63.8">LVDS_IN0_N</text>
<text x="42.9" y="61.3">LVDS_IN0_P</text>
<text x="119.2" y="61.3">DOUT8</text>
<text x="119.2" y="63.8">DOUT10</text>
<text x="167.6" y="61.3">DOUT9</text>
<text x="167.6" y="63.8">DOUT11</text>
<text x="42.9" y="68.9">LVDS_IN1_P</text>
<text x="42.9" y="71.5">LVDS_IN1_N</text>
<text x="119.2" y="71.5">LVDS_IN0_P</text>
<text x="119.2" y="66.4">DOUT12</text>
<text x="119.2" y="68.9">DOUT14</text>
<text x="167.6" y="66.4">DOUT13</text>
<text x="167.6" y="68.9">DOUT15</text>
<text x="167.6" y="71.5">LVDS_IN0_N</text>
<text x="119.2" y="74">LVDS_IN1_P</text>
<text x="119.2" y="76.5">LVDS_IN2_P</text>
<text x="167.5" y="74">LVDS_IN1_N</text>
<text x="167.6" y="76.5">LVDS_IN2_N</text>
<text x="119.2" y="79.1">LVDS_IN3_P</text>
<text x="167.5" y="79.1">LVDS_IN3_N</text>
<text x="6" y="88">LVDS</text>
<text x="119.2" y="89.3">LVDS_OUT2_P</text>
<text x="119.2" y="86.7">LVDS_OUT1_P</text>
<text x="119.2" y="84.2">LVDS_OUT0_P</text>
<text x="167.6" y="86.7">LVDS_OUT1_N</text>
<text x="167.6" y="89.3">LVDS_OUT2_N</text>
<text x="167.6" y="84.2">LVDS_OUT0_N</text>
<text x="76" y="93.1">PWR[3..0]</text>
<text x="97.6" y="91.8">PWR[3..0]</text>
<text x="119.2" y="94.4">PWR0</text>
<text x="119.2" y="91.8">LVDS_OUT3_P</text>
<text x="167.6" y="91.8">LVDS_OUT3_N</text>
<text x="167.6" y="94.4">PWR0</text>
<text x="42.9" y="100.7">LVDS_OUT2_P</text>
<text x="119.2" y="96.9">PWR1</text>
<text x="119.2" y="99.4">PWR2</text>
<text x="119.2" y="102">PWR3</text>
<text x="167.6" y="96.9">PWR1</text>
<text x="167.6" y="99.4">PWR2</text>
<text x="167.6" y="102">PWR3</text>
<text x="42.9" y="103.3">LVDS_OUT2_N</text>
<text x="76" y="105.8">ISRC[11..0]</text>
<text x="97.6" y="104.5">ISRC[11..0]</text>
<text x="119.2" y="107.1">ISRC0</text>
<text x="167.5" y="107.1">ISRC1</text>
<text x="180.3" y="104.5">ISRC[11..0]</text>
<text x="42.9" y="110.9">LVDS_OUT3_N</text>
<text x="42.9" y="108.3">LVDS_OUT3_P</text>
<text x="119.2" y="109.6">ISRC2</text>
<text x="119.2" y="112.1">ISRC4</text>
<text x="167.5" y="109.6">ISRC3</text>
<text x="167.5" y="112.1">ISRC5</text>
<text x="42.9" y="118.5">LVDS_IN2_N</text>
<text x="42.9" y="116">LVDS_IN2_P</text>
<text x="96.3" y="119.8">VSRC[3..0]</text>
<text x="119.2" y="114.7">ISRC6</text>
<text x="119.2" y="117.3">ISRC8</text>
<text x="119.2" y="119.8">ISRC10</text>
<text x="167.5" y="114.7">ISRC7</text>
<text x="167.5" y="117.3">ISRC9</text>
<text x="167.5" y="119.8">ISRC11</text>
<text x="180.3" y="119.8">VSRC[3..0]</text>
<text x="42.9" y="123.6">LVDS_IN3_P</text>
<text x="76" y="121.1">VSRC[3..0]</text>
<text x="119.2" y="122.3">VSRC0</text>
<text x="119.2" y="124.9">VSRC2</text>
<text x="167.6" y="122.3">VSRC1</text>
<text x="167.6" y="124.9">VSRC3</text>
<text x="42.9" y="126.2">LVDS_IN3_N</text>
<text x="75.5" y="128.7">AUX_ADC[3..0]</text>
<text x="96.3" y="127.4">AUX_ADC[3..0]</text>
<text x="119.2" y="130">AUX_ADC0</text>
<text x="165" y="130">AUX_ADC1</text>
<text x="180.3" y="127.4">AUX_ADC[3..0]</text>
<text x="68.3" y="136.3">FAST_ADC[3..0]</text>
<text x="68.3" y="133.8">FAST_ADC_B[3..0]</text>
<text x="92.5" y="135">FAST_ADC[3..0]</text>
<text x="92.5" y="132.5">FAST_ADC_B[3..0]</text>
<text x="117.9" y="135">FAST_ADC_B0</text>
<text x="117.9" y="137.6">FAST_ADC_B1</text>
<text x="119.2" y="132.5">AUX_ADC2</text>
<text x="165" y="135">FAST_ADC0</text>
<text x="165" y="137.6">FAST_ADC1</text>
<text x="165" y="132.5">AUX_ADC3</text>
<text x="180.3" y="132.5">FAST_ADC[3..0]</text>
<text x="117.9" y="140.1">FAST_ADC_B2</text>
<text x="117.9" y="142.7">FAST_ADC_B3</text>
<text x="165" y="140.1">FAST_ADC2</text>
<text x="165" y="142.7">FAST_ADC3</text>
<text x="87.4" y="149.1">INJ</text>
<text x="105.2" y="147.8">INJ</text>
<text x="121.8" y="155.4">SDA</text>
<text x="166.3" y="155.4">SCL</text>
<text x="87.4" y="156.7">SDA</text>
<text x="111.1" y="159.2">VCCA</text>
<text x="174.4" y="159.2">VCCA</text>
<text x="186.6" y="156.7">SCL</text>
<text x="125.7" y="173.2">GND</text>
<text x="161.3" y="173.2">GND</text>
</g>
<g font-size="2.3" fill="#000080">
<text x="140.8" y="30.7">CON1</text>
<text x="20" y="45.8" transform="rotate(-180 20 45.8)">LVDS</text>
<text x="140.8" y="163">8911-100-178L-F</text>
<text x="271.1" y="190">Physikalisches Institut</text>
<text x="271.1" y="195.4">Nußallee 12</text>
<text x="271.1" y="197.9">53115 Bonn</text>
<text x="271.1" y="192.8">Universität Bonn</text>
<text x="185.4" y="201.2">C:\Users\Dominic\Documents\LF_SFF_Pix\pcb\GPACConnector.SchDoc</text>
</g>
<g font-size="2.3">
<text x="142.6" y="34.6">1</text>
<text x="148.2" y="34.6">2</text>
<text x="142.6" y="37.1">3</text>
<text x="142.6" y="39.7">5</text>
<text x="148.2" y="37.1">4</text>
<text x="148.2" y="39.7">6</text>
<text x="142.6" y="42.2">7</text>
<text x="142.6" y="44.7">9</text>
<text x="142.6" y="47.3">11</text>
<text x="147" y="44.7">10</text>
<text x="147" y="47.3">12</text>
<text x="148.2" y="42.2">8</text>
<text x="142.6" y="49.8">13</text>
<text x="142.6" y="52.4">15</text>
<text x="147" y="49.8">14</text>
<text x="147" y="52.4">16</text>
<text x="142.6" y="54.9">17</text>
<text x="142.6" y="57.4">19</text>
<text x="142.6" y="60">21</text>
<text x="147" y="57.4">20</text>
<text x="147" y="60">22</text>
<text x="147.1" y="54.9">18</text>
<text x="142.6" y="62.6">23</text>
<text x="142.6" y="65.1">25</text>
<text x="147" y="62.6">24</text>
<text x="147" y="65.1">26</text>
<text x="142.6" y="67.6">27</text>
<text x="142.6" y="70.2">29</text>
<text x="147" y="70.2">30</text>
<text x="147.1" y="67.6">28</text>
<text x="142.6" y="72.7">31</text>
<text x="142.6" y="75.3">33</text>
<text x="142.6" y="77.8">35</text>
<text x="147" y="72.7">32</text>
<text x="147" y="75.3">34</text>
<text x="147" y="77.8">36</text>
<text x="142.6" y="80.3">37</text>
<text x="142.6" y="82.9">39</text>
<text x="147" y="82.9">40</text>
<text x="147.1" y="80.3">38</text>
<text x="142.6" y="85.4">41</text>
<text x="142.6" y="88">43</text>
<text x="147" y="85.4">42</text>
<text x="147" y="88">44</text>
<text x="142.6" y="90.6">45</text>
<text x="142.6" y="93.1">47</text>
<text x="142.6" y="95.6">49</text>
<text x="147" y="90.6">46</text>
<text x="147" y="95.6">50</text>
<text x="147.1" y="93.1">48</text>
<text x="142.6" y="98.2">51</text>
<text x="142.6" y="100.7">53</text>
<text x="147" y="98.2">52</text>
<text x="147" y="100.7">54</text>
<text x="142.6" y="103.3">55</text>
<text x="142.6" y="105.8">57</text>
<text x="147" y="103.3">56</text>
<text x="147.1" y="105.8">58</text>
<text x="142.6" y="108.3">59</text>
<text x="142.6" y="110.9">61</text>
<text x="142.6" y="113.4">63</text>
<text x="147" y="108.3">60</text>
<text x="147" y="110.9">62</text>
<text x="147" y="113.4">64</text>
<text x="142.6" y="116">65</text>
<text x="142.6" y="118.5">67</text>
<text x="147" y="116">66</text>
<text x="147.1" y="118.5">68</text>
<text x="142.6" y="121.1">69</text>
<text x="142.6" y="123.6">71</text>
<text x="147" y="121.1">70</text>
<text x="147" y="123.6">72</text>
<text x="142.6" y="126.2">73</text>
<text x="142.6" y="128.7">75</text>
<text x="142.6" y="131.2">77</text>
<text x="147" y="126.2">74</text>
<text x="147" y="128.7">76</text>
<text x="147.1" y="131.2">78</text>
<text x="142.6" y="133.8">79</text>
<text x="142.6" y="136.3">81</text>
<text x="147" y="133.8">80</text>
<text x="147" y="136.3">82</text>
<text x="142.6" y="138.9">83</text>
<text x="142.6" y="141.4">85</text>
<text x="142.6" y="144">87</text>
<text x="147" y="138.9">84</text>
<text x="147" y="141.4">86</text>
<text x="147.1" y="144">88</text>
<text x="142.6" y="146.5">89</text>
<text x="142.6" y="149.1">91</text>
<text x="147" y="146.5">90</text>
<text x="147" y="149.1">92</text>
<text x="142.6" y="151.6">93</text>
<text x="142.6" y="154.1">95</text>
<text x="147" y="151.6">94</text>
<text x="147" y="154.1">96</text>
<text x="142.6" y="156.7">97</text>
<text x="142.6" y="159.2">99</text>
<text x="145.9" y="159.2">100</text>
<text x="147.1" y="156.7">98</text>
<text x="219.5" y="196.4">Revision:1.1</text>
<text x="219.5" y="193.8">Drawn by:H.Krüger</text>
<text x="179" y="198.7">Date: 01/06/2023</text>
<text x="179" y="201.2">File:</text>
<text x="200.6" y="198.7">Time: 13:44:52</text>
<text x="219.5" y="198.7">Sheet 2</text>
<text x="229.4" y="198.7">of 2</text>
</g>
<g font-size="2.3" fill="#003a70">
<text x="26.3" y="47.3">LVDS_OUT0_P</text>
<text x="25.8" y="49.8">LVDS_OUT0_N</text>
<text x="25.8" y="57.4">LVDS_OUT1_N</text>
<text x="26.3" y="54.9">LVDS_OUT1_P</text>
<text x="28.2" y="65.1">LVDS_IN0_N</text>
<text x="28.6" y="62.6">LVDS_IN0_P</text>
<text x="28.6" y="70.2">LVDS_IN1_P</text>
<text x="28.2" y="72.7">LVDS_IN1_N</text>
<text x="26.3" y="102">LVDS_OUT2_P</text>
<text x="25.8" y="104.5">LVDS_OUT2_N</text>
<text x="25.8" y="112.1">LVDS_OUT3_N</text>
<text x="26.3" y="109.6">LVDS_OUT3_P</text>
<text x="28.2" y="119.8">LVDS_IN2_N</text>
<text x="28.6" y="117.3">LVDS_IN2_P</text>
<text x="28.6" y="124.9">LVDS_IN3_P</text>
<text x="28.2" y="127.4">LVDS_IN3_N</text>
</g>
</svg>
